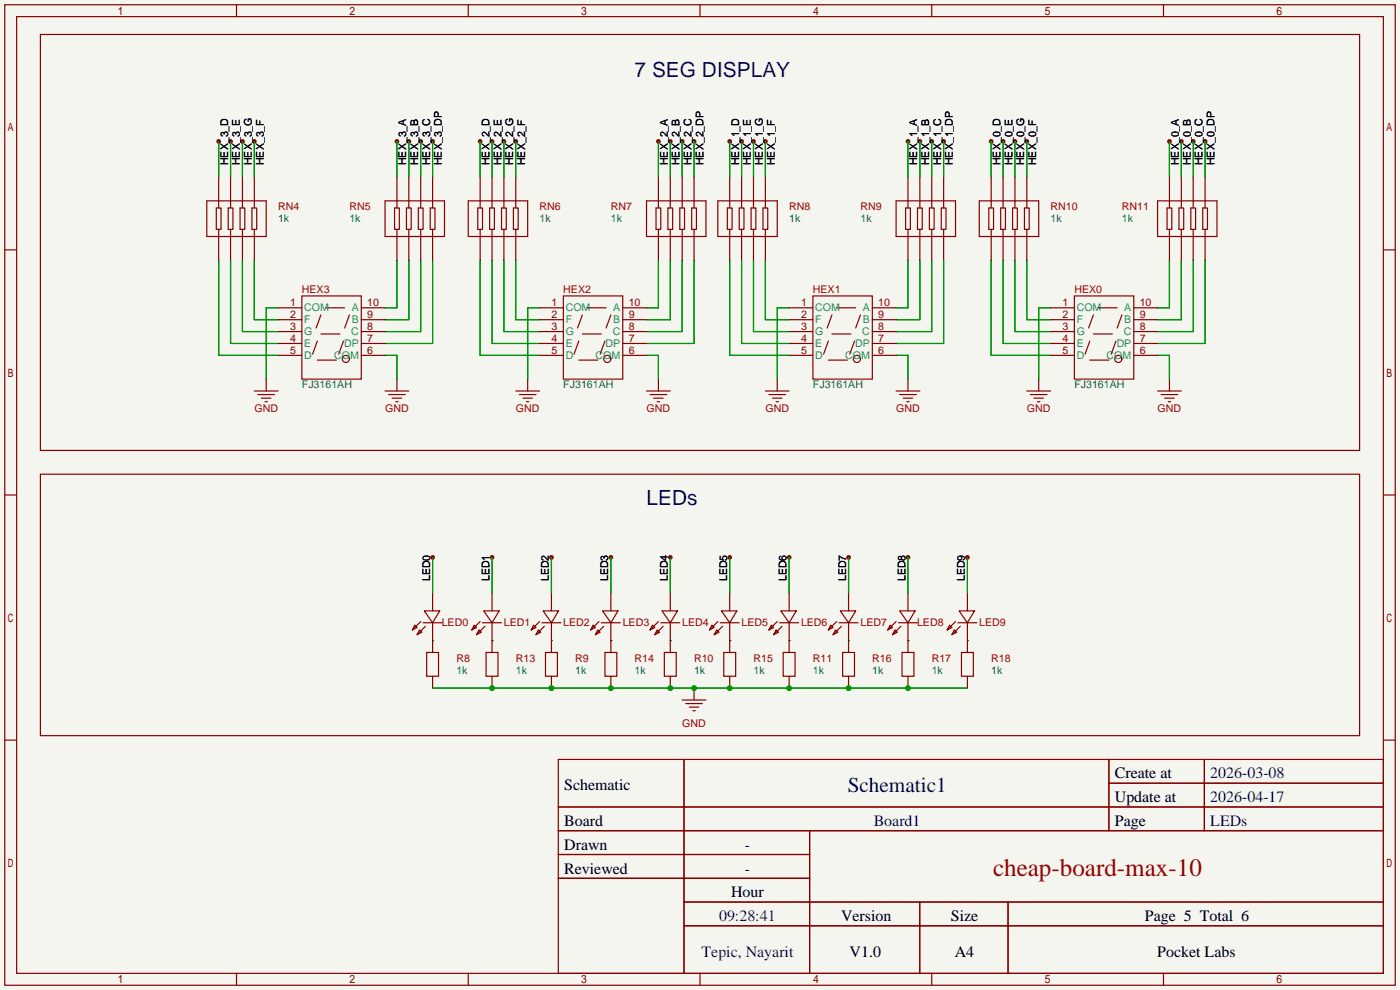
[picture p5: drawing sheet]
<svg xmlns="http://www.w3.org/2000/svg" width="299mm" height="212mm" viewBox="0 0 299 212" stroke-linecap="round" stroke-linejoin="round" font-family="sans-serif">
<path d="M0 0h299.2v211.6h-299.2z" fill="#f5f5f0"/>
<g fill="#850000">
<circle cx="92.5" cy="119.1" r=".51"/>
<circle cx="105.2" cy="119.1" r=".51"/>
<circle cx="117.9" cy="119.1" r=".51"/>
<circle cx="130.6" cy="119.1" r=".51"/>
<circle cx="143.3" cy="119.1" r=".51"/>
<circle cx="156" cy="119.1" r=".51"/>
<circle cx="168.7" cy="119.1" r=".51"/>
<circle cx="181.4" cy="119.1" r=".51"/>
<circle cx="194.1" cy="119.1" r=".51"/>
<circle cx="206.8" cy="119.1" r=".51"/>
<circle cx="87.4" cy="30.2" r=".51"/>
<circle cx="84.8" cy="30.2" r=".51"/>
<circle cx="92.5" cy="30.2" r=".51"/>
<circle cx="89.9" cy="30.2" r=".51"/>
<circle cx="49.3" cy="30.2" r=".51"/>
<circle cx="54.4" cy="30.2" r=".51"/>
<circle cx="51.8" cy="30.2" r=".51"/>
<circle cx="46.7" cy="30.2" r=".51"/>
<circle cx="257.6" cy="30.2" r=".51"/>
<circle cx="255" cy="30.2" r=".51"/>
<circle cx="252.5" cy="30.2" r=".51"/>
<circle cx="219.5" cy="30.2" r=".51"/>
<circle cx="216.9" cy="30.2" r=".51"/>
<circle cx="214.4" cy="30.2" r=".51"/>
<circle cx="102.6" cy="30.2" r=".51"/>
<circle cx="143.3" cy="30.2" r=".51"/>
<circle cx="140.7" cy="30.2" r=".51"/>
<circle cx="156" cy="30.2" r=".51"/>
<circle cx="110.2" cy="30.2" r=".51"/>
<circle cx="107.7" cy="30.2" r=".51"/>
<circle cx="105.2" cy="30.2" r=".51"/>
<circle cx="148.3" cy="30.2" r=".51"/>
<circle cx="145.8" cy="30.2" r=".51"/>
<circle cx="161" cy="30.2" r=".51"/>
<circle cx="158.5" cy="30.2" r=".51"/>
<circle cx="201.7" cy="30.2" r=".51"/>
<circle cx="199.1" cy="30.2" r=".51"/>
<circle cx="196.6" cy="30.2" r=".51"/>
<circle cx="211.8" cy="30.2" r=".51"/>
<circle cx="249.9" cy="30.2" r=".51"/>
<circle cx="194.1" cy="30.2" r=".51"/>
<circle cx="163.6" cy="30.2" r=".51"/>
</g>
<g fill="none" stroke="#850000" stroke-width=".25">
<path d="M1 1h297.2v209.6h-297.2zM3.6 3.6h292.1v204.4h-292.1zM8.6 7.4h282v88.9h-282zM50.5 1v2.6M100.1 1v2.6M149.6 1v2.6M199.1 1v2.6M248.7 1v2.6M46.7 37.8v6.6M49.3 37.8v6.6M51.8 37.8v6.6M54.4 37.8v6.6"/>
<path d="M84.8 37.8v6.6M87.4 37.8v6.6M89.9 37.8v6.6M92.5 37.8v6.6M102.6 37.8v6.6M105.2 37.8v6.6M107.7 37.8v6.6M110.2 37.8v6.6M140.7 37.8v6.6M143.3 37.8v6.6M145.8 37.8v6.6M148.3 37.8v6.6"/>
<path d="M156 37.8v6.6M158.5 37.8v6.6M161 37.8v6.6M163.6 37.8v6.6M194.1 37.8v6.6M196.6 37.8v6.6M199.1 37.8v6.6M201.7 37.8v6.6M211.8 37.8v6.6M214.4 37.8v6.6M216.9 37.8v6.6M219.5 37.8v6.6"/>
<path d="M249.9 37.8v6.6M252.5 37.8v6.6M255 37.8v6.6M257.6 37.8v6.6M1 53.4h2.6M44.2 42.9h12.7v7.6h-12.7zM46.2 44.4h1v4.6h-1zM46.7 49v6.6M48.8 44.4h1v4.6h-1zM49.3 49v6.6M51.3 44.4h1v4.6h-1zM51.8 49v6.6"/>
<path d="M53.8 44.4h1.1v4.6h-1.1zM54.4 49v6.6M82.3 42.9h12.7v7.6h-12.7zM84.3 44.4h1v4.6h-1zM84.8 49v6.6M86.9 44.4h1v4.6h-1zM87.4 49v6.6M89.4 44.4h1v4.6h-1zM89.9 49v6.6M91.9 44.4h1.1v4.6h-1.1zM92.5 49v6.6M100.1 42.9h12.7v7.6h-12.7z"/>
<path d="M102.1 44.4h1v4.6h-1zM102.6 49v6.6M104.6 44.4h1.1v4.6h-1.1zM105.2 49v6.6M107.2 44.4h1v4.6h-1zM107.7 49v6.6M109.7 44.4h1v4.6h-1zM110.2 49v6.6M138.2 42.9h12.7v7.6h-12.7zM140.2 44.4h1v4.6h-1zM140.7 49v6.6M142.7 44.4h1.1v4.6h-1.1z"/>
<path d="M143.3 49v6.6M145.3 44.4h1v4.6h-1zM145.8 49v6.6M147.8 44.4h1v4.6h-1zM148.3 49v6.6M153.4 42.9h12.7v7.6h-12.7zM155.4 44.4h1.1v4.6h-1.1zM156 49v6.6M158 44.4h1v4.6h-1zM158.5 49v6.6M160.5 44.4h1v4.6h-1zM161 49v6.6"/>
<path d="M163.1 44.4h1v4.6h-1zM163.6 49v6.6M191.5 42.9h12.7v7.6h-12.7zM193.5 44.4h1.1v4.6h-1.1zM194.1 49v6.6M196.1 44.4h1v4.6h-1zM196.6 49v6.6M198.6 44.4h1v4.6h-1zM199.1 49v6.6M201.2 44.4h1v4.6h-1zM201.7 49v6.6M209.3 42.9h12.7v7.6h-12.7z"/>
<path d="M211.3 44.4h1v4.6h-1zM211.8 49v6.6M213.9 44.4h1v4.6h-1zM214.4 49v6.6M216.4 44.4h1v4.6h-1zM216.9 49v6.6M218.9 44.4h1.1v4.6h-1.1zM219.5 49v6.6M247.4 42.9h12.7v7.6h-12.7zM249.4 44.4h1v4.6h-1zM249.9 49v6.6M252 44.4h1v4.6h-1z"/>
<path d="M252.5 49v6.6M254.5 44.4h1v4.6h-1zM255 49v6.6M257 44.4h1.1v4.6h-1.1zM257.6 49v6.6M295.7 53.4h2.5M59.4 65.8h5.1M59.4 68.3h5.1M59.4 70.9h5.1M59.4 73.4h5.1M59.4 75.9h5.1M64.5 63.2h12.7v17.8h-12.7z"/>
<path d="M67.8 77h4.1M67.8 72.9l-1 2.8M68.6 71.4h4M68.6 67.3l-1 2.8M69.6 65.8h4.1M73.4 72.9l-1 2.8M74.7 67.3l-1 2.8M77.2 65.8h5.1M77.2 68.3h5.1M77.2 70.9h5.1M77.2 73.4h5.1M77.2 75.9h5.1"/>
<path d="M115.3 65.8h5.1M115.3 68.3h5.1M115.3 70.9h5.1M115.3 73.4h5.1M115.3 75.9h5.1M120.4 63.2h12.7v17.8h-12.7zM123.7 77h4.1M123.7 72.9l-1 2.8M124.5 71.4h4M124.5 67.3l-1.1 2.8M125.5 65.8h4M129.3 72.9l-1 2.8"/>
<path d="M130.6 67.3l-1.1 2.8M133.1 65.8h5.1M133.1 68.3h5.1M133.1 70.9h5.1M133.1 73.4h5.1M133.1 75.9h5.1M168.7 65.8h5M168.7 68.3h5M168.7 70.9h5M168.7 73.4h5M168.7 75.9h5M173.7 63.2h12.7v17.8h-12.7z"/>
<path d="M177 77h4.1M177 72.9l-1 2.8M177.8 71.4h4.1M177.8 67.3l-1 2.8M178.8 65.8h4.1M182.6 72.9l-1 2.8M183.9 67.3l-1 2.8M186.4 65.8h5.1M186.4 68.3h5.1M186.4 70.9h5.1M186.4 73.4h5.1M186.4 75.9h5.1"/>
<path d="M224.5 65.8h5.1M224.5 68.3h5.1M224.5 70.9h5.1M224.5 73.4h5.1M224.5 75.9h5.1M229.6 63.2h12.7v17.8h-12.7zM232.9 77h4.1M232.9 72.9l-1 2.8M233.7 71.4h4M233.7 67.3l-1 2.8M234.7 65.8h4.1M238.5 72.9l-1 2.8"/>
<path d="M239.8 67.3l-1 2.8M242.3 65.8h5.1M242.3 68.3h5.1M242.3 70.9h5.1M242.3 73.4h5.1M242.3 75.9h5.1M54.4 83.6h5M55.1 84.3h3.6M55.9 85.1h2M56.6 85.9h.5M56.9 81v2.6M82.3 83.6h5.1"/>
<path d="M83.1 84.3h3.5M83.8 85.1h2.1M84.6 85.9h.5M84.8 81v2.6M110.2 83.6h5.1M111 84.3h3.6M111.8 85.1h2M112.5 85.9h.5M112.8 81v2.6M138.2 83.6h5.1M138.9 84.3h3.6M139.7 85.1h2"/>
<path d="M140.5 85.9h.5M140.7 81v2.6M163.6 83.6h5.1M164.3 84.3h3.6M165.1 85.1h2M165.9 85.9h.5M166.1 81v2.6M191.5 83.6h5.1M192.3 84.3h3.5M193 85.1h2.1M193.8 85.9h.5M194.1 81v2.6"/>
<path d="M219.5 83.6h5M220.2 84.3h3.6M221 85.1h2M221.7 85.9h.5M222 81v2.6M247.4 83.6h5.1M248.2 84.3h3.5M248.9 85.1h2.1M249.7 85.9h.5M249.9 81v2.6M1 105.8h2.6M8.6 101.3h282v55.9h-282z"/>
<path d="M295.7 105.8h2.5M88.6 133.6l.6 .5-1.1 .5zM89.7 134.6l.5 .5-1 .5zM89.9 132.8l-1.8 1.8M90.4 133.1h4.1M90.7 130.6h3.3l-1.5 2.5zM90.9 133.9l-1.7 1.7M91.2 139.4h2.5v5.1h-2.5zM92.5 126.7v3.9M92.5 133.1v6.3M101.3 133.6l.6 .5-1.1 .5zM102.4 134.6l.5 .5-1 .5z"/>
<path d="M102.6 132.8l-1.8 1.8M103.1 133.1h4.1M103.4 130.6h3.3l-1.5 2.5zM103.6 133.9l-1.7 1.7M103.9 139.4h2.5v5.1h-2.5zM105.2 126.7v3.9M105.2 133.1v6.3M114 133.6l.6 .5-1.1 .5zM115.1 134.6l.5 .5-1 .5zM115.3 132.8l-1.8 1.8M115.8 133.1h4.1M116.1 130.6h3.3l-1.5 2.5z"/>
<path d="M116.3 133.9l-1.7 1.7M116.6 139.4h2.5v5.1h-2.5zM117.9 126.7v3.9M117.9 133.1v6.3M126.7 133.6l.6 .5-1.1 .5zM127.8 134.6l.5 .5-1 .5zM128 132.8l-1.8 1.8M128.5 133.1h4.1M128.8 130.6h3.3l-1.5 2.5zM129 133.9l-1.7 1.7M129.3 139.4h2.5v5.1h-2.5zM130.6 126.7v3.9"/>
<path d="M130.6 133.1v6.3M139.4 133.6l.6 .5-1.1 .5zM140.5 134.6l.5 .5-1 .5zM140.7 132.8l-1.8 1.8M141.2 133.1h4.1M141.5 130.6h3.3l-1.5 2.5zM141.7 133.9l-1.7 1.7M142 139.4h2.5v5.1h-2.5zM143.3 126.7v3.9M143.3 133.1v6.3M152.1 133.6l.6 .5-1.1 .5zM153.2 134.6l.5 .5-1 .5z"/>
<path d="M153.4 132.8l-1.8 1.8M153.9 133.1h4.1M154.2 130.6h3.3l-1.5 2.5zM154.4 133.9l-1.7 1.7M154.7 139.4h2.5v5.1h-2.5zM156 126.7v3.9M156 133.1v6.3M164.8 133.6l.6 .5-1.1 .5zM165.9 134.6l.5 .5-1 .5zM166.1 132.8l-1.8 1.8M166.6 133.1h4.1M166.9 130.6h3.3l-1.5 2.5z"/>
<path d="M167.1 133.9l-1.7 1.7M167.4 139.4h2.5v5.1h-2.5zM168.7 126.7v3.9M168.7 133.1v6.3M177.5 133.6l.6 .5-1.1 .5zM178.6 134.6l.5 .5-1 .5zM178.8 132.8l-1.8 1.8M179.3 133.1h4.1M179.6 130.6h3.3l-1.5 2.5zM179.8 133.9l-1.7 1.7M180.1 139.4h2.5v5.1h-2.5zM181.4 126.7v3.9"/>
<path d="M181.4 133.1v6.3M190.2 133.6l.6 .5-1.1 .5zM191.3 134.6l.5 .5-1 .5zM191.5 132.8l-1.8 1.8M192 133.1h4.1M192.3 130.6h3.3l-1.5 2.5zM192.5 133.9l-1.7 1.7M192.8 139.4h2.5v5.1h-2.5zM194.1 126.7v3.9M194.1 133.1v6.3M202.9 133.6l.6 .5-1.1 .5zM204 134.6l.5 .5-1 .5z"/>
<path d="M204.2 132.8l-1.8 1.8M204.7 133.1h4.1M205 130.6h3.3l-1.5 2.5zM205.2 133.9l-1.7 1.7M205.5 139.4h2.5v5.1h-2.5zM206.8 126.7v3.9M206.8 133.1v6.3M1 158.2h2.6M92.5 144.5v2.6M105.2 144.5v2.6M117.9 144.5v2.6M130.6 144.5v2.6"/>
<path d="M143.3 144.5v2.6M145.8 149.6h5.1M146.6 150.4h3.5M147.3 151.1h2.1M148.1 151.9h.5M148.3 147.1v2.5M156 144.5v2.6M168.7 144.5v2.6M181.4 144.5v2.6M194.1 144.5v2.6M206.8 144.5v2.6M295.7 158.2h2.5"/>
<path d="M119.3 162.3h176.4v45.7h-176.4zM119.3 172.5h176.4M119.3 177.5h176.4M146.2 162.3v45.7M173 177.5v30.5M237 162.3v15.2M237 167.4h58.7M257.4 162.3v15.2M119.3 182.6h53.7M119.3 187.7h53.7M146.2 192.8h149.5M146.2 197.9h149.5"/>
<path d="M196.6 192.8v15.2M215.4 192.8v15.2M50.5 208v2.6M100.1 208v2.6M149.6 208v2.6M199.1 208v2.6M248.7 208v2.6"/>
<circle cx="73.9" cy="76.7" r=".76"/>
<circle cx="129.8" cy="76.7" r=".76"/>
<circle cx="183.1" cy="76.7" r=".76"/>
<circle cx="239" cy="76.7" r=".76"/>
</g>
<g fill="none" stroke="#009600" stroke-width=".25">
<path d="M46.7 30.2v7.6M49.3 30.2v7.6M51.8 30.2v7.6M54.4 30.2v7.6M84.8 30.2v7.6M87.4 30.2v7.6M89.9 30.2v7.6M92.5 30.2v7.6M102.6 30.2v7.6M105.2 30.2v7.6M107.7 30.2v7.6M110.2 30.2v7.6"/>
<path d="M140.7 30.2v7.6M143.3 30.2v7.6M145.8 30.2v7.6M148.3 30.2v7.6M156 30.2v7.6M158.5 30.2v7.6M161 30.2v7.6M163.6 30.2v7.6M194.1 30.2v7.6M196.6 30.2v7.6M199.1 30.2v7.6M201.7 30.2v7.6"/>
<path d="M211.8 30.2v7.6M214.4 30.2v7.6M216.9 30.2v7.6M219.5 30.2v7.6M249.9 30.2v7.6M252.5 30.2v7.6M255 30.2v7.6M257.6 30.2v7.6M46.7 55.6v20.3h12.7M49.3 55.6v17.8h10.1M51.8 55.6v15.3h7.6M54.4 55.6v12.7h5"/>
<path d="M84.8 55.6v10.2h-2.5M87.4 55.6v12.7h-5.1M89.9 55.6v15.3h-7.6M92.5 55.6v17.8h-10.2M102.6 55.6v20.3h12.7M105.2 55.6v17.8h10.1M107.7 55.6v15.3h7.6M110.2 55.6v12.7h5.1M140.7 55.6v10.2h-2.5M143.3 55.6v12.7h-5.1M145.8 55.6v15.3h-7.6M148.3 55.6v17.8h-10.1"/>
<path d="M156 55.6v20.3h12.7M158.5 55.6v17.8h10.2M161 55.6v15.3h7.7M163.6 55.6v12.7h5.1M194.1 55.6v10.2h-2.6M196.6 55.6v12.7h-5.1M199.1 55.6v15.3h-7.6M201.7 55.6v17.8h-10.2M211.8 55.6v20.3h12.7M214.4 55.6v17.8h10.1M216.9 55.6v15.3h7.6M219.5 55.6v12.7h5"/>
<path d="M249.9 55.6v10.2h-2.5M252.5 55.6v12.7h-5.1M255 55.6v15.3h-7.6M257.6 55.6v17.8h-10.2M59.4 65.8h-2.5v15.2M82.3 75.9h2.5v5.1M115.3 65.8h-2.5v15.2M138.2 75.9h2.5v5.1M168.7 65.8h-2.6v15.2M191.5 75.9h2.6v5.1M224.5 65.8h-2.5v15.2M247.4 75.9h2.5v5.1"/>
<path d="M92.5 119.1v7.6M105.2 119.1v7.6M117.9 119.1v7.6M130.6 119.1v7.6M143.3 119.1v7.6M156 119.1v7.6M168.7 119.1v7.6M181.4 119.1v7.6M194.1 119.1v7.6M206.8 119.1v7.6M92.5 136.9h.1M105.2 136.9h.1"/>
<path d="M117.9 136.9h.1M130.6 136.9h.1M143.3 136.9h.1M156 136.9h.1M168.7 136.9h.1M181.4 136.9h.1M194.1 136.9h.1M206.8 136.9h.1M92.5 147.1h114.3"/>
</g>
<g fill="#009600">
<circle cx="194.1" cy="147.1" r=".63"/>
<circle cx="181.4" cy="147.1" r=".63"/>
<circle cx="168.7" cy="147.1" r=".63"/>
<circle cx="156" cy="147.1" r=".63"/>
<circle cx="148.3" cy="147.1" r=".63"/>
<circle cx="143.3" cy="147.1" r=".63"/>
<circle cx="130.6" cy="147.1" r=".63"/>
<circle cx="117.9" cy="147.1" r=".63"/>
<circle cx="105.2" cy="147.1" r=".63"/>
</g>
<text font-size="5.4" fill="#900" x="212.2" y="187.2">cheap-board-max-10</text>
<g font-size="4.5" fill="#0000c2">
<text x="135.6" y="16.5">7 SEG DISPLAY</text>
<text x="138.2" y="107.9">LEDs</text>
</g>
<text font-size="4.5" fill="#009" x="181.2" y="169.2">Schematic1</text>
<g font-size="3.4">
<text x="238.3" y="166.4">Create at</text>
<text x="120.6" y="168.9">Schematic</text>
<text x="238.3" y="171.4">Update at</text>
<text x="120.6" y="176.5">Board</text>
<text x="238.3" y="176.5">Page</text>
<text x="120.6" y="181.6">Drawn</text>
<text x="120.6" y="186.7">Reviewed</text>
<text x="156.3" y="191.8">Hour</text>
<text x="179.8" y="196.8">Version</text>
<text x="203.2" y="196.8">Size</text>
<text x="244.7" y="196.8">Page 5 Total 6</text>
<text x="181.6" y="204.5">V1.0</text>
<text x="204.1" y="204.5">A4</text>
<text x="247.3" y="204.5">Pocket Labs</text>
</g>
<g font-size="3.4" fill="#009">
<text x="258.7" y="166.4">2026-03-08</text>
<text x="258.7" y="171.4">2026-04-17</text>
<text x="186.7" y="176.5">Board1</text>
<text x="258.7" y="176.5">LEDs</text>
<text x="159.2" y="181.6">-</text>
<text x="159.2" y="186.7">-</text>
</g>
<g font-size="3.4" fill="#0000c2">
<text x="153.7" y="196.8">09:28:41</text>
<text x="149.9" y="204.5">Tepic, Nayarit</text>
</g>
<g font-size="2.3">
<text x="48.7" y="35.3" transform="rotate(-90 48.7 35.3)">HEX_3_D</text>
<text x="51.3" y="35.3" transform="rotate(-90 51.3 35.3)">HEX_3_E</text>
<text x="53.8" y="35.3" transform="rotate(-90 53.8 35.3)">HEX_3_G</text>
<text x="56.4" y="35.3" transform="rotate(-90 56.4 35.3)">HEX_3_F</text>
<text x="86.8" y="35.3" transform="rotate(-90 86.8 35.3)">HEX_3_A</text>
<text x="89.4" y="35.3" transform="rotate(-90 89.4 35.3)">HEX_3_B</text>
<text x="91.9" y="35.3" transform="rotate(-90 91.9 35.3)">HEX_3_C</text>
<text x="94.5" y="35.3" transform="rotate(-90 94.5 35.3)">HEX_3_DP</text>
<text x="104.6" y="35.3" transform="rotate(-90 104.6 35.3)">HEX_2_D</text>
<text x="107.2" y="35.3" transform="rotate(-90 107.2 35.3)">HEX_2_E</text>
<text x="109.7" y="35.3" transform="rotate(-90 109.7 35.3)">HEX_2_G</text>
<text x="112.2" y="35.3" transform="rotate(-90 112.2 35.3)">HEX_2_F</text>
<text x="142.7" y="35.3" transform="rotate(-90 142.7 35.3)">HEX_2_A</text>
<text x="145.3" y="35.3" transform="rotate(-90 145.3 35.3)">HEX_2_B</text>
<text x="147.8" y="35.3" transform="rotate(-90 147.8 35.3)">HEX_2_C</text>
<text x="150.3" y="35.3" transform="rotate(-90 150.3 35.3)">HEX_2_DP</text>
<text x="158" y="35.3" transform="rotate(-90 158 35.3)">HEX_1_D</text>
<text x="160.5" y="35.3" transform="rotate(-90 160.5 35.3)">HEX_1_E</text>
<text x="163" y="35.3" transform="rotate(-90 163 35.3)">HEX_1_G</text>
<text x="165.6" y="35.3" transform="rotate(-90 165.6 35.3)">HEX_1_F</text>
<text x="196.1" y="35.3" transform="rotate(-90 196.1 35.3)">HEX_1_A</text>
<text x="198.6" y="35.3" transform="rotate(-90 198.6 35.3)">HEX_1_B</text>
<text x="201.1" y="35.3" transform="rotate(-90 201.1 35.3)">HEX_1_C</text>
<text x="203.7" y="35.3" transform="rotate(-90 203.7 35.3)">HEX_1_DP</text>
<text x="213.8" y="35.3" transform="rotate(-90 213.8 35.3)">HEX_0_D</text>
<text x="216.4" y="35.3" transform="rotate(-90 216.4 35.3)">HEX_0_E</text>
<text x="218.9" y="35.3" transform="rotate(-90 218.9 35.3)">HEX_0_G</text>
<text x="221.5" y="35.3" transform="rotate(-90 221.5 35.3)">HEX_0_F</text>
<text x="251.9" y="35.3" transform="rotate(-90 251.9 35.3)">HEX_0_A</text>
<text x="254.5" y="35.3" transform="rotate(-90 254.5 35.3)">HEX_0_B</text>
<text x="257" y="35.3" transform="rotate(-90 257 35.3)">HEX_0_C</text>
<text x="259.6" y="35.3" transform="rotate(-90 259.6 35.3)">HEX_0_DP</text>
<text x="91.9" y="124.2" transform="rotate(-90 91.9 124.2)">LED0</text>
<text x="104.6" y="124.2" transform="rotate(-90 104.6 124.2)">LED1</text>
<text x="117.3" y="124.2" transform="rotate(-90 117.3 124.2)">LED2</text>
<text x="130" y="124.2" transform="rotate(-90 130 124.2)">LED3</text>
<text x="142.7" y="124.2" transform="rotate(-90 142.7 124.2)">LED4</text>
<text x="155.4" y="124.2" transform="rotate(-90 155.4 124.2)">LED5</text>
<text x="168.1" y="124.2" transform="rotate(-90 168.1 124.2)">LED6</text>
<text x="180.8" y="124.2" transform="rotate(-90 180.8 124.2)">LED7</text>
<text x="193.5" y="124.2" transform="rotate(-90 193.5 124.2)">LED8</text>
<text x="206.2" y="124.2" transform="rotate(-90 206.2 124.2)">LED9</text>
</g>
<g font-size="2.3" fill="#a90000">
<text x="59.4" y="44.9">RN4</text>
<text x="74.7" y="44.9">RN5</text>
<text x="115.3" y="44.9">RN6</text>
<text x="130.6" y="44.9">RN7</text>
<text x="168.7" y="44.9">RN8</text>
<text x="183.9" y="44.9">RN9</text>
<text x="224.5" y="44.9">RN10</text>
<text x="239.8" y="44.9">RN11</text>
<text x="64.5" y="62.7">HEX3</text>
<text x="120.4" y="62.7">HEX2</text>
<text x="173.7" y="62.7">HEX1</text>
<text x="229.6" y="62.7">HEX0</text>
<text x="54.4" y="88.1">GND</text>
<text x="82.3" y="88.1">GND</text>
<text x="110.3" y="88.1">GND</text>
<text x="138.2" y="88.1">GND</text>
<text x="163.6" y="88.1">GND</text>
<text x="191.5" y="88.1">GND</text>
<text x="219.5" y="88.1">GND</text>
<text x="247.4" y="88.1">GND</text>
<text x="94.4" y="133.8">LED0</text>
<text x="107.7" y="133.8">LED1</text>
<text x="120.4" y="133.8">LED2</text>
<text x="133.1" y="133.8">LED3</text>
<text x="145.8" y="133.8">LED4</text>
<text x="158.5" y="133.8">LED5</text>
<text x="171.2" y="133.8">LED6</text>
<text x="183.9" y="133.8">LED7</text>
<text x="196" y="133.8">LED8</text>
<text x="209.3" y="133.8">LED9</text>
<text x="97.5" y="141.4">R8</text>
<text x="110.2" y="141.4">R13</text>
<text x="122.9" y="141.4">R9</text>
<text x="135.6" y="141.4">R14</text>
<text x="148.3" y="141.4">R10</text>
<text x="161" y="141.4">R15</text>
<text x="173.7" y="141.4">R11</text>
<text x="186.4" y="141.4">R16</text>
<text x="199.1" y="141.4">R17</text>
<text x="211.8" y="141.4">R18</text>
<text x="145.8" y="155.4">GND</text>
</g>
<g font-size="2.3" fill="#006464">
<text x="59.4" y="47.5">1k</text>
<text x="74.7" y="47.5">1k</text>
<text x="115.3" y="47.5">1k</text>
<text x="130.6" y="47.5">1k</text>
<text x="168.7" y="47.5">1k</text>
<text x="183.9" y="47.5">1k</text>
<text x="224.5" y="47.5">1k</text>
<text x="239.8" y="47.5">1k</text>
<text x="64.5" y="83">FJ3161AH</text>
<text x="120.4" y="83">FJ3161AH</text>
<text x="173.7" y="83">FJ3161AH</text>
<text x="229.6" y="83">FJ3161AH</text>
<text x="97.5" y="144">1k</text>
<text x="110.2" y="144">1k</text>
<text x="122.9" y="144">1k</text>
<text x="135.6" y="144">1k</text>
<text x="148.3" y="144">1k</text>
<text x="161" y="144">1k</text>
<text x="173.7" y="144">1k</text>
<text x="186.4" y="144">1k</text>
<text x="199.1" y="144">1k</text>
<text x="211.8" y="144">1k</text>
</g>
<g font-size="2.3" fill="#840000">
<text x="62" y="65.5">1</text>
<text x="78.5" y="65.5">10</text>
<text x="117.9" y="65.5">1</text>
<text x="134.4" y="65.5">10</text>
<text x="171.2" y="65.5">1</text>
<text x="187.7" y="65.5">10</text>
<text x="227.1" y="65.5">1</text>
<text x="243.6" y="65.5">10</text>
<text x="62" y="68">2</text>
<text x="62" y="70.6">3</text>
<text x="78.5" y="70.6">8</text>
<text x="78.5" y="68">9</text>
<text x="117.9" y="68">2</text>
<text x="117.9" y="70.6">3</text>
<text x="134.4" y="70.6">8</text>
<text x="134.4" y="68">9</text>
<text x="171.2" y="68">2</text>
<text x="171.2" y="70.6">3</text>
<text x="187.7" y="70.6">8</text>
<text x="187.7" y="68">9</text>
<text x="227.1" y="68">2</text>
<text x="227.1" y="70.6">3</text>
<text x="243.6" y="70.6">8</text>
<text x="243.6" y="68">9</text>
<text x="62" y="73.1">4</text>
<text x="62" y="75.6">5</text>
<text x="78.5" y="75.6">6</text>
<text x="78.5" y="73.1">7</text>
<text x="117.9" y="73.1">4</text>
<text x="117.9" y="75.6">5</text>
<text x="134.4" y="75.6">6</text>
<text x="134.4" y="73.1">7</text>
<text x="171.2" y="73.1">4</text>
<text x="171.2" y="75.6">5</text>
<text x="187.7" y="75.6">6</text>
<text x="187.7" y="73.1">7</text>
<text x="227.1" y="73.1">4</text>
<text x="227.1" y="75.6">5</text>
<text x="243.6" y="75.6">6</text>
<text x="243.6" y="73.1">7</text>
</g>
<g font-size="2.3" fill="#008484">
<text x="65" y="66.5">COM</text>
<text x="65" y="69">F</text>
<text x="65" y="71.6">G</text>
<text x="75.1" y="71.6">C</text>
<text x="75.2" y="69">B</text>
<text x="75.2" y="66.5">A</text>
<text x="120.9" y="66.5">COM</text>
<text x="120.9" y="69">F</text>
<text x="120.9" y="71.6">G</text>
<text x="131" y="71.6">C</text>
<text x="131.1" y="69">B</text>
<text x="131.1" y="66.5">A</text>
<text x="174.2" y="66.5">COM</text>
<text x="174.2" y="69">F</text>
<text x="174.2" y="71.6">G</text>
<text x="184.3" y="71.6">C</text>
<text x="184.4" y="69">B</text>
<text x="184.4" y="66.5">A</text>
<text x="230.1" y="66.5">COM</text>
<text x="230.1" y="69">F</text>
<text x="230.1" y="71.6">G</text>
<text x="240.2" y="71.6">C</text>
<text x="240.3" y="69">B</text>
<text x="240.3" y="66.5">A</text>
<text x="65" y="74.1">E</text>
<text x="65" y="76.7">D</text>
<text x="71.4" y="76.7">COM</text>
<text x="73.6" y="74.1">DP</text>
<text x="120.9" y="74.1">E</text>
<text x="120.9" y="76.7">D</text>
<text x="127.3" y="76.7">COM</text>
<text x="129.4" y="74.1">DP</text>
<text x="174.2" y="74.1">E</text>
<text x="174.2" y="76.7">D</text>
<text x="180.6" y="76.7">COM</text>
<text x="182.8" y="74.1">DP</text>
<text x="230.1" y="74.1">E</text>
<text x="230.1" y="76.7">D</text>
<text x="236.5" y="76.7">COM</text>
<text x="238.7" y="74.1">DP</text>
</g>
</svg>
